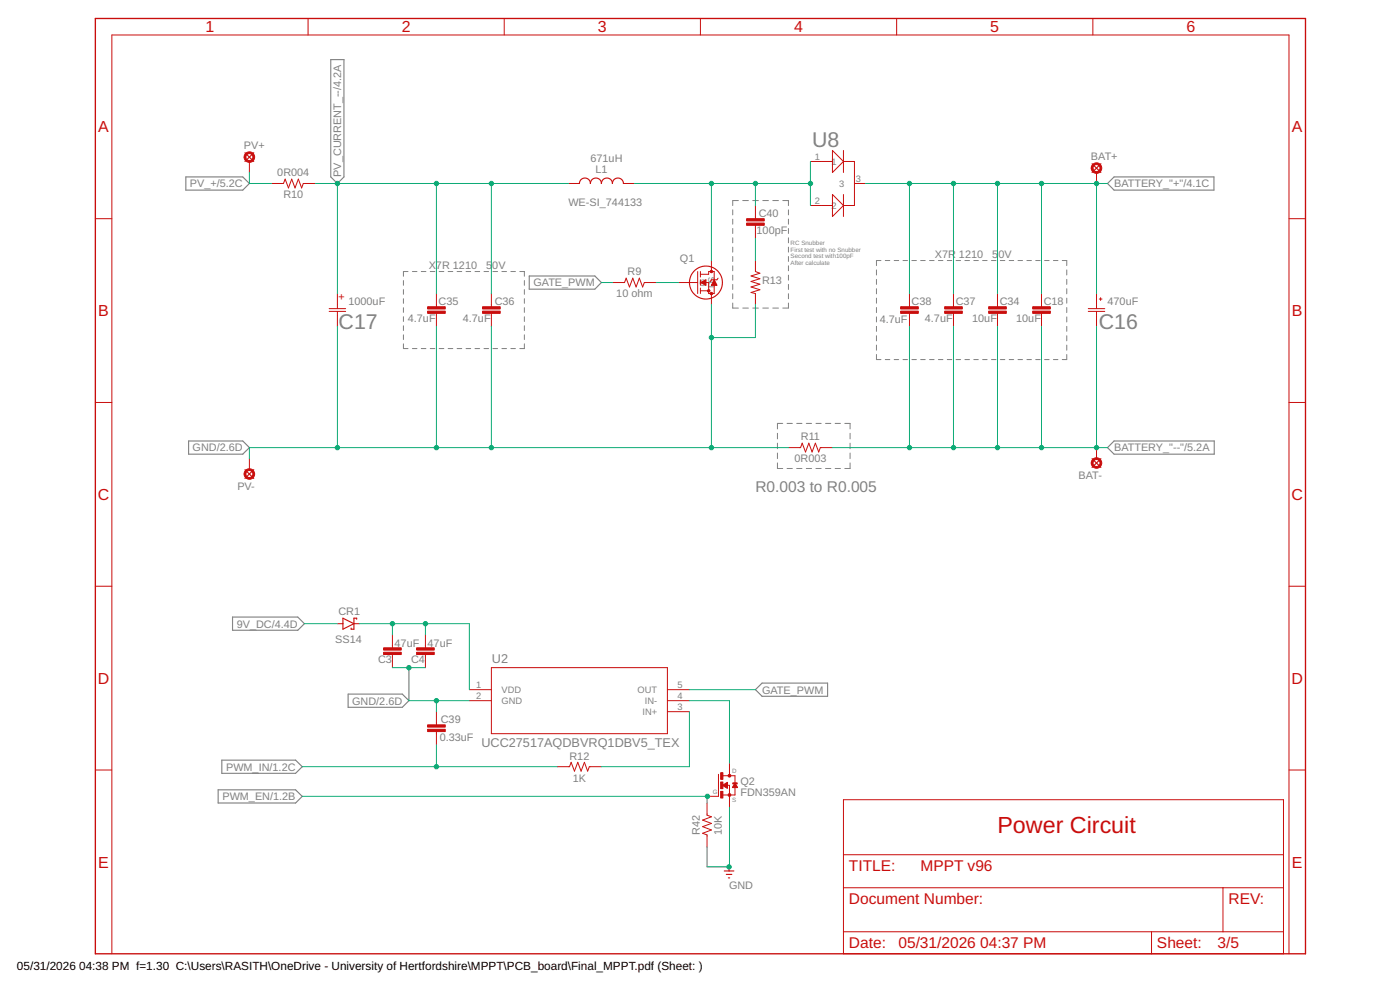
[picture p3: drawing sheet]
<svg xmlns="http://www.w3.org/2000/svg" width="420mm" height="297mm" viewBox="0 0 420 297" stroke-linecap="round" stroke-linejoin="round" font-family="sans-serif">
<g fill="none" stroke="#808080" stroke-width=".3">
<path d="M219.9 63v1.5M219.9 65.8v1.5M219.9 68.6v1.5M219.9 71.4v1.5M219.9 74.1v1.5M219.9 77v1.4M219.9 79.8v1.4M221.6 60.2h-1.7v1.5M222.9 60.2h1.7M225.9 60.2h1.7M228.9 60.2h1.7M231.9 60.2h1.7"/>
<path d="M234.9 60.2h1.7v1.5M236.6 63v1.5M236.6 65.8v1.5M236.6 68.6v1.5M236.6 71.4v1.5M236.6 74.1v1.5M236.6 77v1.4M236.6 79.8v1.4M264.4 78.2h-1.4v1.5M265.7 78.2h1.3M268.4 78.2h1.3M271 78.2h1.4"/>
<path d="M273.7 78.2h1.3M276.3 78.2h1.4M279 78.2h1.3M281.6 78.2h1.4M284.3 78.2h1.3M286.9 78.2h1.4M289.6 78.2h1.4M292.2 78.2h1.4M294.9 78.2h1.3M297.6 78.2h1.3M300.2 78.2h1.4M302.9 78.2h1.3"/>
<path d="M305.5 78.2h1.4M308.2 78.2h1.3M310.8 78.2h1.4M313.5 78.2h1.4M316.1 78.2h1.4M318.8 78.2h1.3v1.5M121.1 84.2v1.4M121.1 86.9v1.4M121.1 89.6v1.4M121.1 92.3v1.4M121.1 95v1.5M121.1 97.7v1.5"/>
<path d="M122.4 81.5h-1.3v1.4M123.8 81.5h1.3M126.4 81.5h1.4M129.1 81.5h1.4M131.8 81.5h1.4M134.5 81.5h1.4M137.2 81.5h1.4M139.9 81.5h1.4M142.6 81.5h1.4M145.2 81.5h1.4M147.9 81.5h1.4M150.6 81.5h1.4"/>
<path d="M153.3 81.5h1.4M156 81.5h1.4v1.4M157.4 84.2v1.4M157.4 86.9v1.4M157.4 89.6v1.4M157.4 92.3v1.4M157.4 95v1.5M157.4 97.7v1.5M219.9 90.9v1.5h1.7M219.9 82.5v1.6M219.9 85.3v1.5M219.9 88.1v1.5"/>
<path d="M222.9 92.4h1.7M225.9 92.4h1.7M228.9 92.4h1.7M231.9 92.4h1.7M236.6 82.5v1.6M236.6 85.3v1.5M236.6 88.1v1.5M236.6 90.9v1.5h-1.7M263 81v1.5M263 83.8v1.5M263 86.6v1.6M263 89.5v1.5"/>
<path d="M263 92.3v1.5M263 95.1v1.5M263 97.9v1.5M320.1 81v1.5M320.1 83.8v1.5M320.1 86.6v1.6M320.1 89.5v1.5M320.1 92.3v1.5M320.1 95.1v1.5M320.1 97.9v1.5M121.1 103.2v1.4h1.3M121.1 100.5v1.4"/>
<path d="M123.8 104.6h1.3M126.4 104.6h1.4M129.1 104.6h1.4M131.8 104.6h1.4M134.5 104.6h1.4M137.2 104.6h1.4M139.9 104.6h1.4M142.6 104.6h1.4M145.2 104.6h1.4M147.9 104.6h1.4M150.6 104.6h1.4M153.3 104.6h1.4"/>
<path d="M157.4 100.5v1.4M157.4 103.2v1.4h-1.4M263 106.4v1.5h1.4M263 100.7v1.6M263 103.5v1.6M265.7 107.9h1.3M268.4 107.9h1.3M271 107.9h1.4M273.7 107.9h1.3M276.3 107.9h1.4M279 107.9h1.3M281.6 107.9h1.4"/>
<path d="M284.3 107.9h1.3M286.9 107.9h1.4M289.6 107.9h1.4M292.2 107.9h1.4M294.9 107.9h1.3M297.6 107.9h1.3M300.2 107.9h1.4M302.9 107.9h1.3M305.5 107.9h1.4M308.2 107.9h1.3M310.8 107.9h1.4M313.5 107.9h1.4"/>
<path d="M316.1 107.9h1.4M320.1 100.7v1.6M320.1 103.5v1.6M320.1 106.4v1.5h-1.3M233.3 138.9v1.7h1.6M233.3 130v1.7M233.3 133v1.6M233.3 135.9v1.7M234.9 127h-1.6v1.7M236.2 127h1.6M239.1 127h1.6M242 127h1.6"/>
<path d="M244.9 127h1.5M247.8 127h1.5M250.6 127h1.6M253.5 127h1.6v1.7M255.1 130v1.7M255.1 133v1.6M255.1 135.9v1.7M255.1 138.9v1.7h-1.6M236.2 140.6h1.6M239.1 140.6h1.6M242 140.6h1.6M244.9 140.6h1.5"/>
<path d="M247.8 140.6h1.5M250.6 140.6h1.6"/>
</g>
<path d="M99.3 17.9h3.9v35.2l-1.9 2-2-2zM55.8 53.1h17.1l1.9 2-1.9 1.9h-17.1zM332.4 55.1l1.9-2h30v3.9h-30zM158.8 82.8h19.7l2 2-2 2h-19.7zM56.6 132.3h16.3l1.9 2-1.9 2h-16.3zM334.3 132.3h30.1v4h-30.1l-1.9-2zM69.8 185.1h19.6l2 2-2 2h-19.6zM104.5 208.3h16.2l2 1.9-2 2h-16.2zM226.7 206.9l2-1.9h19.7v3.9h-19.7zM65.5 237h23.2l2 2-2 1.9h-23.2zM66.6 228.1h22.1l2 1.9-2 2h-22.1z" fill="none" stroke="#808080" stroke-width=".34"/>
<path d="M28.6 5.5h363.2v280.7h-363.2z" fill="none" stroke="#c90d0c" stroke-width=".4"/>
<g fill="none" stroke="#c90d0c" stroke-width=".3">
<path d="M92.5 5.5v5M151.3 5.5v5M210.2 5.5v5M269.1 5.5v5M328 5.5v5M74.8 48.5v3.3M81.4 55.1h3.7l.5-1.4 1 2.7 .9-2.7 1 2.7 1-2.7 1 2.7 .5-1.3h3.7M170.6 55.1h3.3M187.1 55.1h3.3M243.2 48.5h6.6M249.8 58.4l3.3 3.3-3.3 3.3zM249.8 45.1l3.3 3.4-3.3 3.3z"/>
<path d="M253.1 45.1v6.7M253.1 58.4v6.6M253.1 48.5h3.3v13.2h-3.3M256.4 55.1h3.3M329.1 51.8v3.3M28.6 65.6h5M213.5 78.2v3.3M226.7 61.7v3.9M226.7 67.6v4M226.7 78.2v3.3l1.3 .5-2.6 .8 2.6 .8-2.6 .9 2.6 .8-2.6 .8 2.6 .8-2.6 .9 1.3 .3v3.3M243.2 61.7h6.6M386.8 65.6h5"/>
<path d="M98.8 92.6h4.9M98.8 93.4h4.9M101.3 88.1v4.5M101.3 93.4v4.6M131 88.1v3.9M131 94v4M147.5 88.1v3.9M147.5 94v4M183.8 84.8h3.6l.5-1.3 1 2.6 1-2.6 1 2.6 1-2.6 1 2.6 .5-1.3h3.6M203.6 84.8h5.8M209.4 81.5v6.6M210.2 81.5v1.6"/>
<path d="M210.2 83.9v1.7M210.2 86.4v1.7M210.2 87.2h2.5M210.2 82.3h2.5v-.8h1.6v2.4M211.9 84.8h.8v3.3h1.6v-2.5M213.5 88.1v3.3M215.5 83.5l-.3 .4h-1.7l-.3 .6M272.9 88.1v3.9M272.9 94v4M286.2 88.1v3.9M286.2 94v4M299.4 88.1v3.9"/>
<path d="M299.4 94v4M312.6 88.1v3.9M312.6 94v4M326.6 92.6h5M326.6 93.4h5M329.1 88.1v4.5M329.1 93.4v4.6M329.9 89.7h.8M330.3 89.3v.8M28.6 120.8h5M74.8 137.6v3.3M236.6 134.3h3.7l.4-1.3 1 2.6 1-2.6 1 2.6 1-2.6 1 2.6 .5-1.3h3.6"/>
<path d="M329.1 134.3v3.3M386.8 120.8h5M28.6 175.9h5M386.8 175.9h5M101.3 187.1h1.6M106.2 187.1h1.7M117.8 190.4v4M117.8 196.4v3.9M127.7 190.4v4M127.7 196.4v3.9M131 213.5v4M131 219.5v3.9"/>
<path d="M140.9 206.9h6.6M140.9 210.2h6.6M147.5 200.3h52.8v19.8h-52.8zM200.3 206.9h6.6M200.3 210.2h6.6M200.3 213.5h6.6M28.6 231h5M167.3 230h3.6l.5-1.3 1 2.7 1-2.7 1 2.7 1-2.7 1 2.7 .5-1.4h3.6M215.6 232.3v6.6h-3.3M216.9 232.7h3.7v5.8h-3.7M218.3 235.6h.6v6.6M218.9 229v3.7"/>
<path d="M253.1 239.9h132.1v46.3h-132.1zM386.8 231h5M212.2 240.9v3.7l1.3 .5-2.6 1 2.6 1-2.6 .9 2.6 1-2.6 1 1.3 .5v3.6M253.1 256.5h132.1M218.8 260.1v1.2M253.1 266.4h132.1M253.1 279.6h132.1M345.6 279.6v6.6M367 266.4v13.2M33.6 286.2v-275.7h353.2v275.7"/>
</g>
<g fill="none" stroke="#c90d0c" stroke-width=".68">
<circle cx="212.7" cy="87.2" r=".17"/>
<circle cx="213.5" cy="88.1" r=".17"/>
<circle cx="213.5" cy="81.5" r=".17"/>
</g>
<g fill="none" stroke="#c90d0c" stroke-width=".34">
<path d="M73.5 45.8l2.7 2.7M76.2 45.8l-2.7 2.7M173.9 55.1a1.65 1.65 0 0 1 1.6-1.7 1.65 1.65 0 0 1 1.7 1.7 1.65 1.65 0 0 1 1.6-1.7 1.65 1.65 0 0 1 1.7 1.7 1.65 1.65 0 0 1 1.6-1.7 1.65 1.65 0 0 1 1.7 1.7 1.65 1.65 0 0 1 1.6-1.7 1.65 1.65 0 0 1 1.7 1.7M327.7 49.1l2.7 2.7M330.4 49.1l-2.7 2.7M327.7 137.6l2.7 2.7M330.4 137.6l-2.7 2.7M73.5 140.9l2.7 2.7M76.2 140.9l-2.7 2.7M102.9 185.5l3.3 1.6-3.3 1.7zM107 185.8v-.3h-.8v3.3h-.8v-.4M217.4 261.3h2.8"/>
<path d="M218 262.4h1.6M218.6 263.4h.4"/>
<circle cx="211.9" cy="84.8" r="5"/>
</g>
<g fill="#c90d0c" stroke="#c90d0c" stroke-width=".3">
<path d="M210.2 84.8l1.7-.9v1.7z" fill-rule="evenodd"/>
<path d="M214.3 83.9l.9 1.7h-1.7z" fill-rule="evenodd"/>
<path d="M216.8 235.6l1.5-.8v1.7z" fill-rule="evenodd"/>
<path d="M220.6 235l.7 1.3h-1.4z" fill-rule="evenodd"/>
<path d="M73.7 141.1a1.58 1.58 0 0 1 2.5 .3 1.58 1.58 0 0 1-.9 2.3 1.58 1.58 0 0 1-2-1.5h.5a1.06 1.06 0 0 1 1.5-.9 1.06 1.06 0 0 1 .2 1.8 1.06 1.06 0 0 1-1.7-.6v-.3h-.5z" fill-rule="evenodd"/>
<path d="M73.7 46.1a1.58 1.58 0 0 1 2.5 .2 1.58 1.58 0 0 1-.9 2.4 1.58 1.58 0 0 1-2-1.6h.5a1.05 1.05 0 0 1 1.5-.9 1.05 1.05 0 0 1 .2 1.8 1.05 1.05 0 0 1-1.7-.6v-.3h-.5z" fill-rule="evenodd"/>
<path d="M327.9 49.4a1.58 1.58 0 0 1 2.5 .2 1.58 1.58 0 0 1-.9 2.4 1.58 1.58 0 0 1-2-1.6h.5a1.05 1.05 0 0 1 1.6-.9 1.05 1.05 0 0 1 .1 1.8 1.05 1.05 0 0 1-1.7-.6v-.3h-.5z" fill-rule="evenodd"/>
<path d="M327.9 137.8a1.58 1.58 0 0 1 2.5 .3 1.58 1.58 0 0 1-.9 2.3 1.58 1.58 0 0 1-2-1.5h.5a1.06 1.06 0 0 1 1.6-.9 1.06 1.06 0 0 1 .1 1.8 1.06 1.06 0 0 1-1.7-.6v-.3h-.5z" fill-rule="evenodd"/>
<circle cx="218.9" cy="238.5" r=".42"/>
<circle cx="218.9" cy="232.7" r=".42"/>
</g>
<g fill="#c90d0c" stroke="#c90d0c" stroke-width=".3">
<path d="M115.1 195.7h5.3v.7h-5.3z"/>
<path d="M115.1 194.4h5.3v.7h-5.3z"/>
<path d="M125 195.7h5.3v.7h-5.3z"/>
<path d="M125 194.4h5.3v.7h-5.3z"/>
<path d="M216.3 231.8h.7v2h-.7z"/>
<path d="M216.3 234.6h.7v2h-.7z"/>
<path d="M216.3 237.4h.7v2h-.7z"/>
<path d="M219.9 234.9h1.3v.3h-1.3z"/>
<path d="M309.9 93.3h5.3v.7h-5.3z"/>
<path d="M309.9 92h5.3v.7h-5.3z"/>
<path d="M296.7 93.3h5.3v.7h-5.3z"/>
<path d="M296.7 92h5.3v.7h-5.3z"/>
<path d="M128.3 93.3h5.3v.7h-5.3z"/>
<path d="M128.3 92h5.3v.7h-5.3z"/>
<path d="M144.8 93.3h5.3v.7h-5.3z"/>
<path d="M144.8 92h5.3v.7h-5.3z"/>
<path d="M283.5 93.3h5.3v.7h-5.3z"/>
<path d="M283.5 92h5.3v.7h-5.3z"/>
<path d="M270.3 93.3h5.3v.7h-5.3z"/>
<path d="M270.3 92h5.3v.7h-5.3z"/>
<path d="M224.1 66.9h5.3v.7h-5.3z"/>
<path d="M224.1 65.6h5.3v.7h-5.3z"/>
<path d="M128.3 218.8h5.3v.7h-5.3z"/>
<path d="M128.3 217.5h5.3v.7h-5.3z"/>
</g>
<g fill="none" stroke="#0dab76" stroke-width=".3">
<path d="M74.8 51.8v3.3h6.6M94.7 55.1h75.9M101.3 55.1v33M131 55.1v33M147.5 55.1v33M190.4 55.1h52.8M213.5 55.1v23.1M226.7 55.1v6.6M243.2 48.5v13.2M259.7 55.1h72.7M272.9 55.1v33M286.2 55.1v33"/>
<path d="M299.4 55.1v33M312.6 55.1v33M329.1 55.1v33M226.7 71.6v6.6M101.3 98v36.3M131 98v36.3M147.5 98v36.3M180.5 84.8h3.3M197 84.8h6.6M213.5 91.4v42.9M226.7 91.4v9.9h-13.2M272.9 98v36.3"/>
<path d="M286.2 98v36.3M299.4 98v36.3M312.6 98v36.3M329.1 98v36.3M236.6 134.3h-161.8v3.3M249.8 134.3h82.6M91.4 187.1h9.9M107.9 187.1h33v19.8M117.8 187.1v3.3M127.7 187.1v3.3M117.8 200.3h9.9M122.7 200.3v9.9h18.2"/>
<path d="M131 210.2v3.3M206.9 210.2h12v18.8M206.9 213.5v16.5h-26.4M206.9 206.9h19.8M90.7 238.9h121.6M90.7 230h76.6M131 223.4v6.6M212.2 238.9v2M218.9 242.2v17.9h-6.7v-6"/>
</g>
<g fill="#0dab76" stroke="#0dab76" stroke-width=".3">
<circle cx="117.8" cy="187.1" r=".66"/>
<circle cx="127.7" cy="187.1" r=".66"/>
<circle cx="218.8" cy="260.1" r=".66"/>
<circle cx="213.5" cy="101.3" r=".66"/>
<circle cx="213.5" cy="134.3" r=".66"/>
<circle cx="101.3" cy="134.3" r=".66"/>
<circle cx="131" cy="134.3" r=".66"/>
<circle cx="147.5" cy="134.3" r=".66"/>
<circle cx="122.7" cy="200.3" r=".66"/>
<circle cx="131" cy="210.2" r=".66"/>
<circle cx="212.3" cy="238.9" r=".66"/>
<circle cx="131" cy="230" r=".66"/>
<circle cx="243.2" cy="55.1" r=".66"/>
<circle cx="226.7" cy="55.1" r=".66"/>
<circle cx="213.5" cy="55.1" r=".66"/>
<circle cx="272.9" cy="134.3" r=".66"/>
<circle cx="286.2" cy="134.3" r=".66"/>
<circle cx="299.4" cy="134.3" r=".66"/>
<circle cx="312.6" cy="134.3" r=".66"/>
<circle cx="329.1" cy="134.3" r=".66"/>
<circle cx="272.9" cy="55.1" r=".66"/>
<circle cx="286.2" cy="55.1" r=".66"/>
<circle cx="299.4" cy="55.1" r=".66"/>
<circle cx="312.6" cy="55.1" r=".66"/>
<circle cx="329.1" cy="55.1" r=".66"/>
<circle cx="131" cy="55.1" r=".66"/>
<circle cx="101.3" cy="55.1" r=".66"/>
<circle cx="147.5" cy="55.1" r=".66"/>
</g>
<text font-size="7" fill="#c90d0c" x="299.4" y="249.9">Power Circuit</text>
<g font-size="6.4" fill="#808080">
<text x="243.7" y="44.1">U8</text>
<text x="101.6" y="98.6">C17</text>
<text x="329.8" y="98.6">C16</text>
</g>
<g font-size="4.8" fill="#c90d0c">
<text x="61.7" y="9.7">1</text>
<text x="120.6" y="9.7">2</text>
<text x="179.4" y="9.7">3</text>
<text x="238.3" y="9.7">4</text>
<text x="297.2" y="9.7">5</text>
<text x="356.1" y="9.7">6</text>
<text x="29.5" y="39.8">A</text>
<text x="387.7" y="39.8">A</text>
<text x="29.5" y="94.9">B</text>
<text x="387.7" y="94.9">B</text>
<text x="29.4" y="150">C</text>
<text x="387.6" y="150">C</text>
<text x="29.4" y="205.2">D</text>
<text x="387.6" y="205.2">D</text>
<text x="29.5" y="260.3">E</text>
<text x="387.7" y="260.3">E</text>
</g>
<text font-size="4.7" fill="#808080" x="226.7" y="147.5">R0.003 to R0.005</text>
<g font-size="4.7" fill="#c90d0c">
<text x="254.8" y="261.4">TITLE:</text>
<text x="276.2" y="261.4">MPPT v96</text>
<text x="254.8" y="271.3">Document Number:</text>
<text x="368.7" y="271.3">REV:</text>
<text x="254.8" y="284.5">Date:</text>
<text x="269.6" y="284.5">05/31/2026</text>
<text x="294.2" y="284.5">04:37 PM</text>
<text x="347.2" y="284.5">Sheet:</text>
<text x="365.4" y="284.5">3/5</text>
</g>
<g font-size="3.8" fill="#808080">
<text x="147.6" y="199">U2</text>
<text x="144.5" y="224.1">UCC27517AQDBVRQ1DBV5_TEX</text>
</g>
<g font-size="3.5">
<text x="5.1" y="290.9">05/31/2026</text>
<text x="23.8" y="290.9">04:38 PM f=1.30 C:\Users\RASITH\OneDrive - University of Hertfordshire\MPPT\PCB_board\Final_MPPT.pdf (Sheet: )</text>
</g>
<g font-size="3.3" fill="#808080">
<text x="73.2" y="44.7">PV+</text>
<text x="327.4" y="48">BAT+</text>
<text x="83.2" y="52.9">0R004</text>
<text x="102.4" y="53.1" transform="rotate(-90 102.4 53.1)">PV_CURRENT_--/4.2A</text>
<text x="177.2" y="48.5">671uH</text>
<text x="178.7" y="51.8">L1</text>
<text x="57" y="56.2">PV_+/5.2C</text>
<text x="85" y="59.5">R10</text>
<text x="334.4" y="56.2">BATTERY_&quot;+&quot;/4.1C</text>
<text x="170.6" y="61.7">WE-SI_744133</text>
<text x="227.7" y="65">C40</text>
<text x="227" y="70.2">100pF</text>
<text x="280.5" y="77.5">X7R</text>
<text x="287.8" y="77.5">1210</text>
<text x="297.8" y="77.5">5</text>
<text x="299.6" y="77.5">0V</text>
<text x="128.7" y="80.8">X7R 1210</text>
<text x="145.9" y="80.8">5</text>
<text x="147.8" y="80.8">0V</text>
<text x="188.3" y="82.6">R9</text>
<text x="204.1" y="78.5">Q1</text>
<text x="160.1" y="85.9">GATE_PWM</text>
<text x="185" y="89.2">10 ohm</text>
<text x="228.7" y="85.3">R13</text>
<text x="104.6" y="91.4">1000uF</text>
<text x="131.6" y="91.4">C35</text>
<text x="148.5" y="91.4">C36</text>
<text x="273.6" y="91.4">C38</text>
<text x="286.8" y="91.4">C37</text>
<text x="300" y="91.4">C34</text>
<text x="313.2" y="91.4">C18</text>
<text x="332.4" y="91.4">470uF</text>
<text x="122.4" y="96.7">4.7uF</text>
<text x="138.9" y="96.7">4.7uF</text>
<text x="264" y="97">4.7uF</text>
<text x="277.6" y="96.7">4.7uF</text>
<text x="291.8" y="96.7">10uF</text>
<text x="305" y="96.7">10uF</text>
<text x="57.8" y="135.5">GND/2.6D</text>
<text x="240.4" y="132.1">R11</text>
<text x="334.4" y="135.5">BATTERY_&quot;--&quot;/5.2A</text>
<text x="238.4" y="138.7">0R003</text>
<text x="323.7" y="143.7">BAT-</text>
<text x="71.2" y="147">PV-</text>
<text x="101.6" y="184.6">CR1</text>
<text x="71" y="188.3">9V_DC/4.4D</text>
<text x="100.6" y="192.9">SS14</text>
<text x="118.4" y="194.1">47uF</text>
<text x="128.3" y="194.1">47uF</text>
<text x="113.5" y="199">C3</text>
<text x="123.4" y="199">C4</text>
<text x="228.7" y="208.1">GATE_PWM</text>
<text x="105.7" y="211.4">GND/2.6D</text>
<text x="132.3" y="216.8">C39</text>
<text x="132" y="222.5">0.33uF</text>
<text x="170.9" y="227.9">R12</text>
<text x="67.9" y="231.2">PWM_IN/1.2C</text>
<text x="171.9" y="234.5">1K</text>
<text x="222.2" y="235.6">Q2</text>
<text x="222.2" y="238.9">FDN359AN</text>
<text x="66.8" y="240.1">PWM_EN/1.2B</text>
<text x="210" y="250.5" transform="rotate(-90 210 250.5)">R42</text>
<text x="216.6" y="250.4" transform="rotate(-90 216.6 250.4)">10K</text>
<text x="218.8" y="266.7">GND</text>
</g>
<text font-size="3.3" fill="#c90d0c" x="103.6" y="90" transform="rotate(-90 103.6 90)">+</text>
<g font-size="2.8" fill="#808080">
<text x="244.5" y="48">1</text>
<text x="249.6" y="49.4">1</text>
<text x="251.9" y="56.1">3</text>
<text x="256.9" y="54.6">3</text>
<text x="244.5" y="61.2">2</text>
<text x="249.6" y="62.7">2</text>
<text x="209.9" y="85.8">G</text>
<text x="214.5" y="86.5" transform="rotate(-90 214.5 86.5)">DS</text>
<text x="142.9" y="206.5">1</text>
<text x="142.9" y="209.8">2</text>
<text x="150.5" y="207.9">VDD</text>
<text x="191.4" y="207.9">OUT</text>
<text x="203.3" y="209.8">4</text>
<text x="203.3" y="206.5">5</text>
<text x="150.5" y="211.2">GND</text>
<text x="192.8" y="214.5">IN+</text>
<text x="193.5" y="211.2">IN-</text>
<text x="203.3" y="213.1">3</text>
</g>
<g font-size="1.9" fill="#808080">
<text x="237.3" y="73.5">RC Snubber</text>
<text x="237.3" y="75.5">First test with no Snubber</text>
<text x="237.3" y="77.5">Second test with100pF</text>
<text x="237.3" y="79.5">After calculate</text>
<text x="219.8" y="231.9">D</text>
<text x="214" y="238.1">G</text>
<text x="219.8" y="240.6">S</text>
</g>
</svg>
